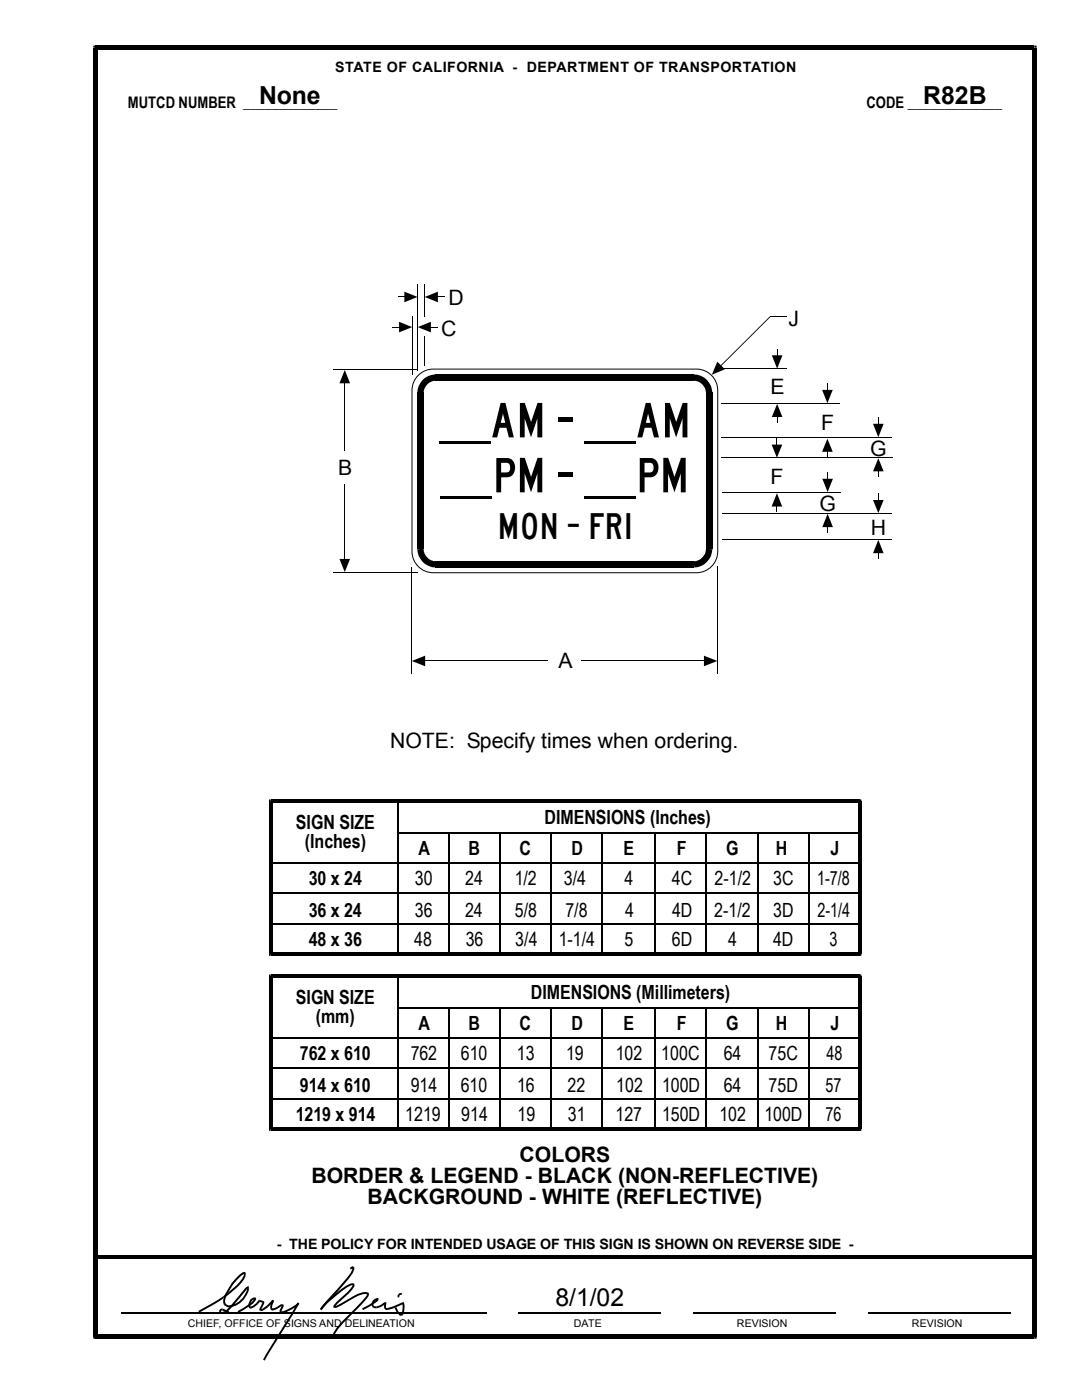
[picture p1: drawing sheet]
<svg xmlns="http://www.w3.org/2000/svg" width="216mm" height="279mm" viewBox="0 0 216 279" stroke-linecap="round" stroke-linejoin="round" font-family="sans-serif">
<g fill="#000">
<path d="M18.6 9.1h.5v.9l.4-.5h-.9zM19 9.1h187.4v.9h-187.4zM206.4 9.1h.4v.4h-.8l.4 .5zM79.5 59.2h1.4v.2h-1.4zM87.2 59.2h1.4v.2h-1.4zM78.4 65.2h1.4v.2h-1.4zM84.4 75.8a3.7 3.7 0 0 1 2.5-1.1l.1 1.3a2.53 2.53 0 0 0-2.5 2.5l-1.2-.2a3.7 3.7 0 0 1 1.1-2.5zM83.3 78.3l1.2 .1zM85.8 65.2h1.4v.2h-1.4zM86.9 74.7l.1 1.3zM87 74.7h51.5v1.3h-51.5zM138.5 74.7l-.1 1.3z"/>
<path d="M138.5 74.7a3.8 3.8 0 0 1 3.7 3.7l-1.3 .1a2.53 2.53 0 0 0-2.5-2.5zM140.9 78.4h1.3zM143.7 73l9.9-9.8 .1 .1-9.9 9.9zM153.6 63.2l.1 .1zM155 69.7h.2v1.4h-.2zM165 76.5h.2v1.5h-.2zM154.9 87.4h.2v1.5h-.2zM155 83.1h.2v1.3h-.2zM165 90h.2v1.3h-.2zM165.1 94.3h.1v1.5h-.1zM175.2 83.3h.1v1.5h-.1zM175.2 93.9h.1v1.3h-.1z"/>
<path d="M175.2 98.5h.1v1.4h-.1zM83.3 78.4h1.2v31.2h-1.2zM83.3 109.6h1.2zM83.3 109.6l1.2-.1a2.6 2.6 0 0 0 2.5 2.5l-.1 1.2a3.7 3.7 0 0 1-3.6-3.6zM87 112h51.5v1.2h-51.5zM87 112l-.1 1.2zM138.4 112l.2 1.2zM140.9 78.4h1.3v31.2h-1.3zM138.4 112a2.61 2.61 0 0 0 2.5-2.5l1.3 .1a3.8 3.8 0 0 1-3.6 3.6zM140.9 109.5l1.3 .1zM154.9 100.9h.2v1.3h-.2zM165.1 105h.1v1.3h-.1z"/>
<path d="M175.2 110.2h.1v1.3h-.1zM53.7 159.6h.3v.7l.4-.4h-.7zM171.5 159.6h.4v.3h-.7l.3 .4zM54 159.6h117.5v.7h-117.5zM53.7 194.5h.3v.7l.4-.4h-.7zM53.7 159.9h.7v30.5h-.7zM54 194.5h117.5v.7h-117.5zM54 190h117.5v.8h-117.5zM53.7 190.4h.7l-.4-.4v.8h-.3zM171.2 159.9h.7v30.5h-.7zM171.5 194.5h.4v.3h-.7l.3 .4zM171.5 190l-.3 .4h.7v.4h-.4z"/>
<path d="M53.7 194.8h.7v30.5h-.7zM54 225h117.5v.7h-117.5zM53.7 225.3h.7l-.4-.3v.7h-.3zM171.2 194.8h.7v30.5h-.7zM171.5 225l-.3 .3h.7v.4h-.4zM19 250.5h187.4v.7h-187.4zM48.7 254.1l.3-.1a2.35 2.35 0 0 1-.9 2.1l-3.4 2.9-.2-.3a12.4 12.4 0 0 0 4.1-4.1zM44.5 258.7l.2 .3zM44.4 261.8l.7-.3 2.4-2.7 .3 .3-2.4 2.7-.8 .4zM47.5 258.8l.3 .3zM47.8 254.3l.6-.4 .4-.1 .2 .2-.3 .2a10.6 10.6 0 0 0-3.8 5.3l.1 .7-.4 .1a2.41 2.41 0 0 1 .3-1.9 11.8 11.8 0 0 1 2.9-4.1zM48.7 254.1l.3-.1-.3 .3z"/>
<path d="M49 257l.6-.4 .1 .6h-.4l.2-.2-1.7 2.1-.3-.3zM49.4 257.1l.3 .2zM50.7 258.9h.1l-.1 .3h.1zM50 259.3l.7-.4 .1 .3a1.13 1.13 0 0 0-.7 1.6l-.1 .4a1.25 1.25 0 0 1 0-1.9zM51.6 259.4h.2l-.1 .4 .2-.1zM51.8 259.4l.7 .2-.1 .4-.7-.2zM52.5 259.6l-.1 .4zM52.5 259.6l.2 .2v.3l-.5 1.3-.4 .1v-.4zM54.3 259.5h.4l-.3-.1 .3 .3zM54.3 259.5h.4l-.4 1.4 .2 .3-.2 .3a1.15 1.15 0 0 1-.1-1.7zM59.4 260l.3 .2zM69.8 253l.5-.3 .4 .2v.3h-.4v-.3l.2 .1-.5 .4z"/>
<path d="M70.5 256.1l.2 .1-.4 .1 .2 .2zM70.4 253.2l.3 .1a15.1 15.1 0 0 1-3.1 4.3l-3.4 3.9-.3-.3 3.4-3.9a15.1 15.1 0 0 0 3.1-4.1zM70.4 253.2l.3 .1zM70.3 256.3l.4-.1v.3a4.8 4.8 0 0 1-1.9 2.3l-1.4 1.3-.5 .6v.1l-.4 .1v-.3a12.2 12.2 0 0 1 2.9-2.8l1-1.2zM73.2 257.9v.4zM73.3 257.9l.3 .1-.1 .7a40.1 40.1 0 0 1-5 5.3l-1.1 1.3-.6 1.1-.4-.2 .7-1.2 1.1-1.2 4.7-4.9 .4-.6-.1-.1zM75.1 259l.2 .4zM74.4 259.5l.7-.5 .2 .4-.3 .1a.6 .6 0 0 0-.5 .7 .6 .6 0 0 0 .6 .5v.4a.9 .9 0 0 1-1-.6 .9 .9 0 0 1 .3-1zM76.7 259.9l.2-.1-.1 .4h.2zM76.9 259.8l.2 .1-.1 1.1 .3 .1-.1 .4-.2-.1a1.11 1.11 0 0 1-.2-1.3v.1zM79.4 258.3l.3 .2v.4h-.4zM79.4 258.3l.3 .3z"/>
<path d="M79.5 258.3l.6-.3 .2 .4-.6 .2zM80.3 259.9l.2-.1 .1 .2-.4 .1 .3 .1zM18.6 9.5h.9v257.2h-.9zM19 266.3h187.4v.9h-187.4zM18.6 266.7h.9l-.5-.4v.9h-.4zM39.6 261.6l4.9-2.9 .2 .3-4.9 3zM44.4 261.2l-.1 .3zM44.4 261.2l1.3 .5-.1 .3-1.3-.5zM43.9 261.2h.5l-.1 .3-.2 .3h.4v.4l-.6-.1-.2-.2v-.3zM44.4 261.8l.2 .4zM44.6 260.3l.4-.1zM44.7 260.3l.3-.2 .1 .2a1.05 1.05 0 0 0 1.2 .1 4.4 4.4 0 0 0 3.1-3.3l.3 .2a4.4 4.4 0 0 1-4.4 3.6z"/>
<path d="M47.4 261.7l2.2-1.4 .2 .3-1.1 .8-1.1 .6zM50.8 258.9l.2 .1 .1 .2-.2 .4-1.1 1-.2-.3 .6-.5 .6-.6v.1l-.1-.1zM49.6 260.4l.2 .2zM50 260.8l1.3-.8 .1 .3-1.3 .9zM50 260.8l.1 .4h-.1l.1-.4zM51.6 259.5l.3 .2-.4 .6-.3-.3zM51.2 260l.3 .3zM52 261.3v.4h-.1l-.1-.2 .4-.1zM52 261.3l.3-.1 .9-.6 .3 .3-1.1 .7-.4 .1zM54.4 259.4l.3 .3-1.2 1.2-.3-.3zM53.2 260.6l.3 .3zM54.3 261.2l.2 .3-.2 .1 .2-.4z"/>
<path d="M54.3 261.2l2-.9 .1 .3-1.2 .7-.7 .2zM56.2 261.7v.4zM56.2 261.7a6.8 6.8 0 0 0 3.2-1.8l.3 .3a7.4 7.4 0 0 1-3.5 1.9zM56.3 260.3h.2l-.3 .3h.2zM56.2 260.5l.3-.2 .1 .4-.5 1h.1l-.1 .4-.2-.1-.1-.4zM59.4 260l.3 .1-1.2 2.2-5.7 9.2-.3-.1zM65.1 259.8a19.2 19.2 0 0 1 4.8-3.6l.6-.1v.4a5.8 5.8 0 0 0-3.1 1.8l-2 1.8-1.2 1.4-.3-.3zM63.9 261.2l.3 .3zM66.8 260.6v.4h-.3v-.1l.4-.1zM66.8 260.6l1.1-.4a14 14 0 0 1 5-2.3h.3v.4a3.5 3.5 0 0 0-2.5 .7l-3.3 1.9-.6 .1zM72.3 261.1a7.8 7.8 0 0 0 2.9-1.9l.2 .2h-.2v-.4h.3v.5a9.5 9.5 0 0 1-3.1 2zM75.1 260.7v.4z"/>
<path d="M75.1 260.7l.9-.3 .7-.5 .3 .3-.8 .5-1.1 .4zM77.2 261.1l3.1-1.2 .2 .3-3.2 1.3zM77.2 261.1l.1 .4zM78.7 261l.4-.1a1.73 1.73 0 0 0 1 1.4l-.1 .3a2.02 2.02 0 0 1-1.3-1.6zM79.9 262.3h.2l-.1 .3h.1zM80.2 260.1l.4-.1a3.3 3.3 0 0 1-.3 2.5l-.2 .1-.2-.3 .3-.2a3.1 3.1 0 0 0 0-2zM206 9.5h.8v257.2h-.8zM206.4 266.3l-.4 .4h.8v.5h-.4z"/>
</g>
<g fill="none" stroke="#000" stroke-width=".34">
<path d="M79.3 159.8v30.7M54 172.2h117.3M54 178.3h117.3M79.3 166.2h92M89.5 166.2v24.3M99.7 166.2v24.3M110 166.2v24.3M120.2 166.2v24.3M130.7 166.2v24.3M140.9 166.2v24.2M151.2 166.2v24.2M161.4 166.2v24.2"/>
<path d="M54 184.4h117.3M79.3 194.7v30.7M54 207.1h117.4M54 213.2h117.4M54 219.3h117.4M79.3 201.1h92.1M89.5 201.1v24.3M99.7 201.1v24.3M110 201.1v24.3M120.2 201.1v24.3M130.7 201.2v24.2M140.9 201.2v24.1"/>
<path d="M151.2 201.2v24.1M161.4 201.1v24.2"/>
</g>
<g fill="none" stroke="#000" stroke-width=".2">
<path d="M83.4 56.7v17.3M84.8 56.7v6.5M66.5 73.7h16.9M68.8 76.3v13.8M82.3 63.1v11.6M83.7 74.7a4.2 4.2 0 0 1 2.7-1h52.6a4.2 4.2 0 0 1 4.2 4.2v32.2a4.2 4.2 0 0 1-4.2 4.2h-52.6a4.2 4.2 0 0 1-4.2-4.2v-32.2a4.2 4.2 0 0 1 1.5-3.2zM84.8 67v5.9M144 73.6h13.1M153.7 63.2h3.3M68.8 96.6v15.1M144 87.4h33.9M144 91.4h34.1"/>
<path d="M144 80.5h23.6M144.1 98.3h23.6M66.5 114.2h16.9M82.2 113.3v21.2M143.2 112.9v21.6M144.1 102.5h33.7M144.1 107.7h33.7M84.7 131.9h24.6M116.1 131.9h24.5"/>
</g>
<g fill="#000">
<path d="M80.7 58.2l2.6 1.1-2.6 1z" fill-rule="evenodd"/>
<path d="M84.8 59.3l2.6-1.1v2.1z" fill-rule="evenodd"/>
<path d="M68.8 73.8l1 2.7h-2.1z" fill-rule="evenodd"/>
<path d="M79.6 64.2l2.7 1.1-2.7 1z" fill-rule="evenodd"/>
<path d="M83.4 65.3l2.6-1.1v2.1z" fill-rule="evenodd"/>
<path d="M143.1 72.2l1.6 1.5-2.7 1.1z" fill-rule="evenodd"/>
<path d="M154 70.9h2.1l-1 2.7z" fill-rule="evenodd"/>
<path d="M164 77.8h2.2l-1.1 2.7z" fill-rule="evenodd"/>
<path d="M154 88.7h2.1l-1.1 2.7z" fill-rule="evenodd"/>
<path d="M155.1 80.6l1 2.6h-2.1z" fill-rule="evenodd"/>
<path d="M165.1 87.5l1.1 2.7h-2.2z" fill-rule="evenodd"/>
<path d="M164.1 95.5h2.1l-1.1 2.7z" fill-rule="evenodd"/>
<path d="M174.2 84.6h2.1l-1 2.6z" fill-rule="evenodd"/>
<path d="M175.3 91.4l1 2.7h-2.1z" fill-rule="evenodd"/>
<path d="M174.2 99.8h2.1l-1 2.6z" fill-rule="evenodd"/>
<path d="M67.7 111.5h2.1l-1 2.7z" fill-rule="evenodd"/>
<path d="M155 98.4l1.1 2.7h-2.1z" fill-rule="evenodd"/>
<path d="M165.1 102.5l1.1 2.7h-2.1z" fill-rule="evenodd"/>
<path d="M175.3 107.7l1 2.7h-2.1z" fill-rule="evenodd"/>
<path d="M82.2 131.9l2.6-1v2.1z" fill-rule="evenodd"/>
<path d="M140.5 130.9l2.6 1-2.6 1.1z" fill-rule="evenodd"/>
</g>
<path d="M24.2 262h72.9M103.4 262h28.6M138.3 262h28.5M173.1 262h28.6" fill="none" stroke="#000" stroke-width=".25"/>
<g font-size="10.3">
<text x="87.5" y="87.3">__AM - __AM</text>
<text x="87.9" y="98.3">__PM - __PM</text>
</g>
<text font-size="7.7" x="99.2" y="107.6">MON - FRI</text>
<g font-size="5">
<text x="51.7" y="20.8">None</text>
<text x="184.2" y="20.7">R82B</text>
<text x="110.8" y="260.6">8/1/02</text>
</g>
<g font-size="4.2">
<text x="89.5" y="60.8">D</text>
<text x="157.3" y="65">J</text>
<text x="88.1" y="67">C</text>
<text x="153.7" y="78.7">E</text>
<text x="163.8" y="85.8">F</text>
<text x="67.5" y="94.9">B</text>
<text x="173.6" y="90.9">G</text>
<text x="153.8" y="96.6">F</text>
<text x="163.5" y="102">G</text>
<text x="173.8" y="106.7">H</text>
<text x="111.5" y="133.2">A</text>
<text x="77.9" y="149.3">NOTE: Specify times when ordering.</text>
<text x="103.7" y="231.9">COLORS</text>
<text x="62.1" y="236.1">BORDER &amp; LEGEND - BLACK (NON-REFLECTIVE)</text>
<text x="73.3" y="240.3">BACKGROUND - WHITE (REFLECTIVE)</text>
</g>
<g font-size="3.9">
<text x="59.1" y="165.4">SIGN SIZE</text>
<text x="108.7" y="164.5">DIMENSIONS (Inches)</text>
<text x="60.8" y="169.2">(Inches)</text>
<text x="83.5" y="170.6">A</text>
<text x="93.5" y="170.6">B</text>
<text x="103.7" y="170.6">C</text>
<text x="114" y="170.6">D</text>
<text x="124.4" y="170.7">E</text>
<text x="135" y="170.7">F</text>
<text x="144.9" y="170.7">G</text>
<text x="154.8" y="170.7">H</text>
<text x="165.7" y="170.6">J</text>
<text x="61.6" y="176.7">30 x 24</text>
<text x="82.8" y="176.7">30</text>
<text x="92.8" y="176.7">24</text>
<text x="102.7" y="176.7">1/2</text>
<text x="112.5" y="176.7">3/4</text>
<text x="124.6" y="176.7">4</text>
<text x="134.1" y="176.7">4C</text>
<text x="142.6" y="176.7">2-1/2</text>
<text x="154.3" y="176.7">3C</text>
<text x="163.1" y="176.7">1-7/8</text>
<text x="61.6" y="182.9">36 x 24</text>
<text x="82.8" y="183">36</text>
<text x="92.8" y="183">24</text>
<text x="102.7" y="183">5/8</text>
<text x="112.8" y="183">7/8</text>
<text x="124.8" y="183">4</text>
<text x="134.1" y="183">4D</text>
<text x="142.5" y="183">2-1/2</text>
<text x="154.3" y="182.9">3D</text>
<text x="163.1" y="183">2-1/4</text>
<text x="61.6" y="188.8">48 x 36</text>
<text x="82.6" y="188.8">48</text>
<text x="92.9" y="188.8">36</text>
<text x="102.8" y="188.8">3/4</text>
<text x="111.5" y="188.8">1-1/4</text>
<text x="124.6" y="188.8">5</text>
<text x="134.1" y="188.7">6D</text>
<text x="145.3" y="188.8">4</text>
<text x="154.3" y="188.8">4D</text>
<text x="165.5" y="188.8">3</text>
<text x="59.1" y="200.3">SIGN SIZE</text>
<text x="105.9" y="199.4">DIMENSIONS (Millimeters)</text>
<text x="63" y="204.2">(mm)</text>
<text x="83.5" y="205.6">A</text>
<text x="93.5" y="205.6">B</text>
<text x="103.7" y="205.6">C</text>
<text x="114" y="205.6">D</text>
<text x="124.4" y="205.6">E</text>
<text x="135" y="205.7">F</text>
<text x="144.9" y="205.6">G</text>
<text x="154.8" y="205.7">H</text>
<text x="165.7" y="205.5">J</text>
<text x="59.9" y="211.6">762 x 610</text>
<text x="82" y="211.6">762</text>
<text x="91.9" y="211.6">610</text>
<text x="103.1" y="211.6">13</text>
<text x="113" y="211.6">19</text>
<text x="122.9" y="211.6">102</text>
<text x="132" y="211.6">100C</text>
<text x="144.4" y="211.6">64</text>
<text x="153.4" y="211.6">75C</text>
<text x="164.9" y="211.6">48</text>
<text x="59.8" y="217.8">914 x 610</text>
<text x="82" y="217.9">914</text>
<text x="91.9" y="217.9">610</text>
<text x="103.2" y="217.9">16</text>
<text x="113.2" y="217.9">22</text>
<text x="123" y="217.9">102</text>
<text x="132.1" y="217.9">100D</text>
<text x="144.4" y="217.9">64</text>
<text x="153.4" y="217.8">75D</text>
<text x="164.7" y="217.9">57</text>
<text x="59" y="223.7">1219 x 914</text>
<text x="80.9" y="223.7">1219</text>
<text x="92" y="223.7">914</text>
<text x="103.3" y="223.7">19</text>
<text x="113.3" y="223.7">31</text>
<text x="122.8" y="223.7">127</text>
<text x="132.1" y="223.6">150D</text>
<text x="143.6" y="223.7">102</text>
<text x="152.5" y="223.7">100D</text>
<text x="164.7" y="223.7">76</text>
</g>
<g font-size="3.2">
<text x="25.5" y="21.5">MUTCD NUMBER _____________</text>
<text x="172.9" y="21.5">CODE _____________</text>
</g>
<g font-size="2.8">
<text x="66.9" y="14.4">STATE OF CALIFORNIA - DEPARTMENT OF TRANSPORTATION</text>
<text x="55.2" y="249.2">- THE POLICY FOR INTENDED USAGE OF THIS SIGN IS SHOWN ON REVERSE SIDE -</text>
</g>
<g font-size="2.1">
<text x="37.5" y="264.8">CHIEF, OFFICE OF SIGNS AND DELINEATION</text>
<text x="114.5" y="264.8">DATE</text>
<text x="147" y="264.8">REVISION</text>
<text x="181.9" y="264.8">REVISION</text>
</g>
</svg>
